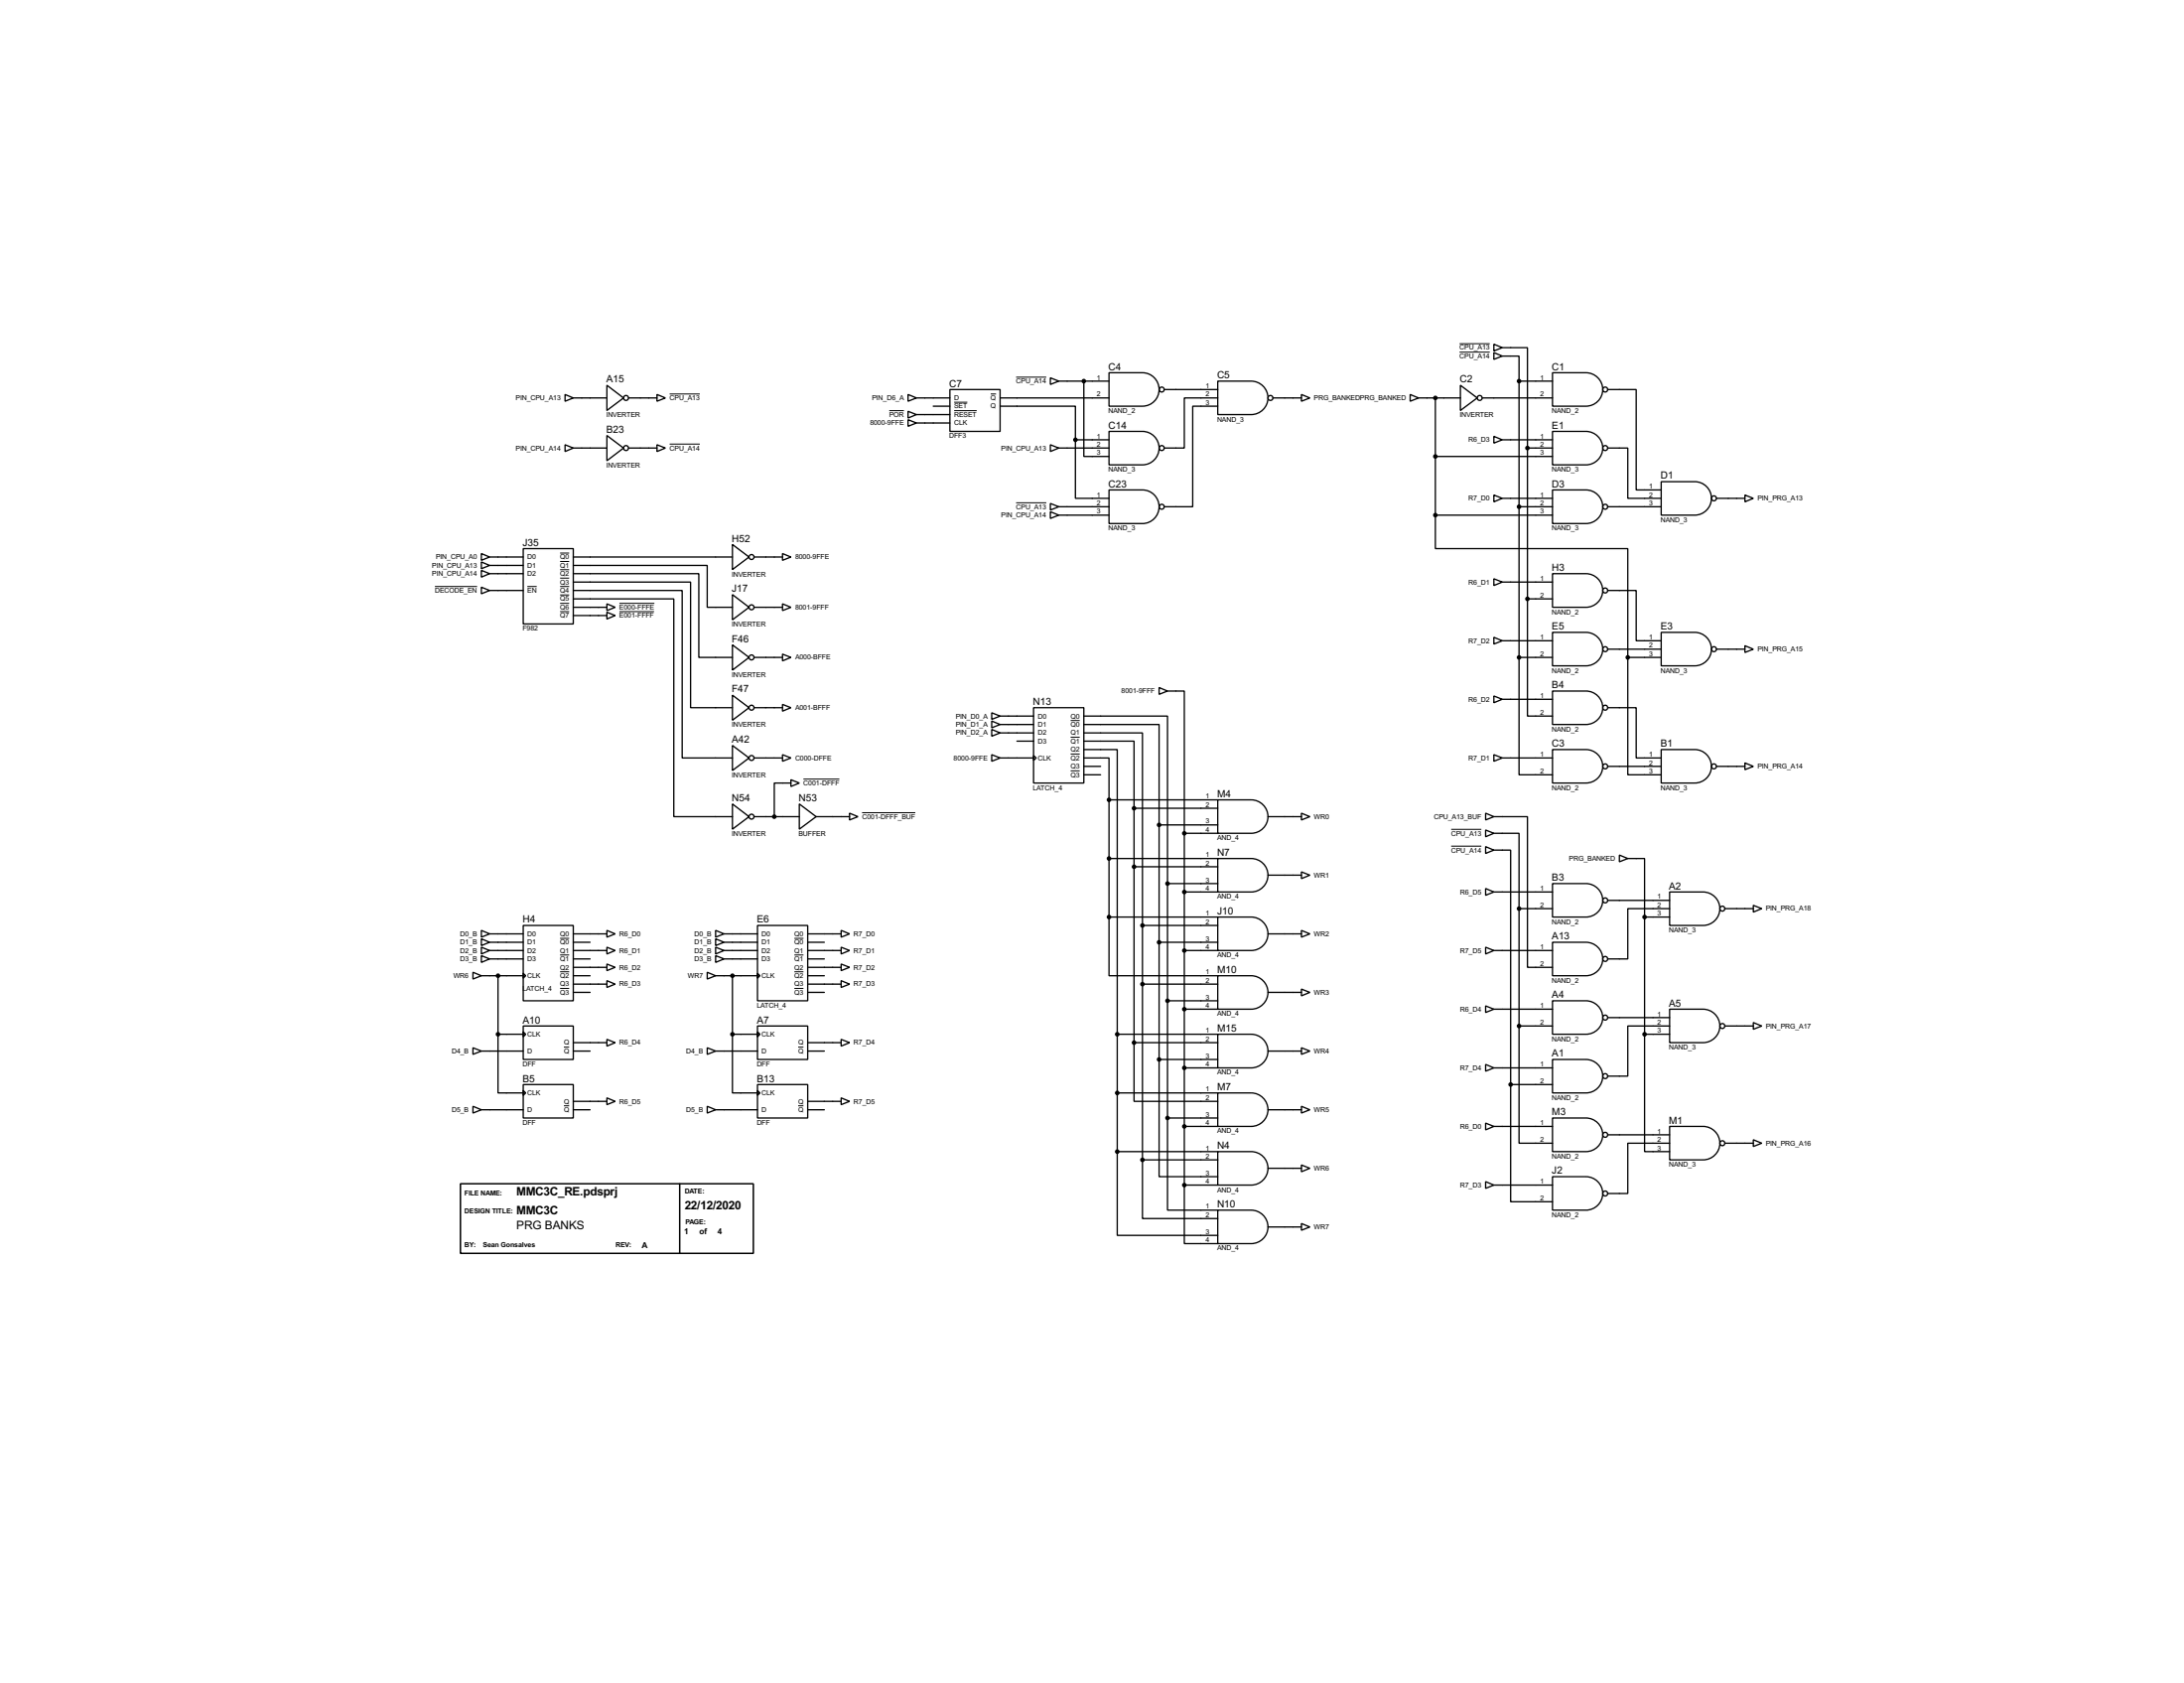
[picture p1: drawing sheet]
<svg xmlns="http://www.w3.org/2000/svg" width="663mm" height="510mm" viewBox="0 0 663 510" stroke-linecap="round" stroke-linejoin="round" font-family="sans-serif">
<g fill="none" stroke="#000" stroke-width=".4">
<path d="M171.5 119.7l2.5 1-2.5 1zM184.2 116.9l5.1 3.8-5.1 3.8zM199.4 119.7l2.6 1-2.6 1zM275.6 119.7l2.6 1-2.6 1zM288.3 118.2h15.3v12.7h-15.3zM318.8 114.6l2.6 1-2.6 1zM321.4 115.6h15.2M329 115.6v22.9h7.6M336.6 113.1h10.2a5.1 5.1 0 0 1 5 5 5.1 5.1 0 0 1-5 5.1h-10.2zM353.4 118.2h16.2M369.6 115.6h10.2a5.1 5.1 0 0 1 5.1 5.1 5.1 5.1 0 0 1-5.1 5.1h-10.2zM395 119.7l2.6 1-2.6 1z"/>
<path d="M428 119.7l2.6 1-2.6 1zM443.3 116.9l5.1 3.8-5.1 3.8zM453.4 107l2.6 1-2.6 1zM453.4 104.4l2.6 1.1-2.6 1zM456 108h5.1v7.6M456 105.5h7.6v30.4M461.1 115.6h10.1M461.1 115.6v83.8M471.2 113.1h10.2a5.1 5.1 0 0 1 5.1 5 5.1 5.1 0 0 1-5.1 5.1h-10.2zM488 118.2h8.6v30.4h7.6M171.5 134.9l2.5 1-2.5 1.1zM174 120.7h10.2"/>
<path d="M174 135.9h10.2M184.2 132.1l5.1 3.8-5.1 3.9zM190.8 120.7h8.6M190.8 135.9h8.6M199.4 134.9l2.6 1-2.6 1.1zM275.6 127.3l2.6 1-2.6 1zM275.6 124.8l2.6 1-2.6 1zM278.2 120.7h10.1M278.2 128.3h10.1M278.2 125.8h10.1M283.3 123.2h5M303.6 123.2h22.8v10.2"/>
<path d="M303.6 120.7h33M318.8 134.9l2.6 1-2.6 1.1zM321.4 135.9h15.2M326.4 133.4v17.8h10.2M326.4 133.4h10.2M336.6 130.9h10.2a5.1 5.1 0 0 1 5 5 5.1 5.1 0 0 1-5 5.1h-10.2zM369.6 120.7h-10.1v15.2h-6.1M369.6 123.2h-7.6v30.5h-8.6M386.4 120.7h8.6M430.6 120.7h12.7M435.7 138.5h35.5M435.7 120.7v35.6"/>
<path d="M449.9 120.7h21.3M453.4 132.4l2.6 1-2.6 1zM456 133.4h15.2M463.6 135.9h7.6M463.6 135.9v45.8M471.2 130.9h10.2a5.1 5.1 0 0 1 5.1 5 5.1 5.1 0 0 1-5.1 5.1h-10.2zM488 135.9h6.1v15.3h10.1M318.8 152.7l2.6 1-2.6 1zM318.8 155.2l2.6 1.1-2.6 1zM321.4 153.7h15.2M321.4 156.3h15.2M336.6 148.6h10.2a5.1 5.1 0 0 1 5 5.1 5.1 5.1 0 0 1-5 5.1h-10.2z"/>
<path d="M435.7 156.3v10.1h58.4v33M435.7 156.3h35.5M453.4 150.2l2.6 1-2.6 1zM456 151.2h15.2M461.1 153.7h10.1M471.2 148.6h10.2a5.1 5.1 0 0 1 5.1 5.1 5.1 5.1 0 0 1-5.1 5.1h-10.2zM488 153.7h16.2M504.2 146.1h10.2a5.1 5.1 0 0 1 5.1 5.1 5.1 5.1 0 0 1-5.1 5.1h-10.2zM521 151.2h8.6M529.6 150.2l2.6 1-2.6 1zM146.1 167.9l2.5 1.1-2.5 1zM146.1 170.5l2.5 1-2.5 1z"/>
<path d="M146.1 173l2.5 1-2.5 1.1zM146.1 178.1l2.5 1-2.5 1zM148.6 169h10.2M148.6 171.5h10.2M148.6 174h10.2M148.6 179.1h10.2M158.8 166.4h15.2v22.9h-15.2zM174 171.5h40.7v12.7h7.6M174 174h38.1v25.4h10.2M174 176.6h35.6v38.1h12.7M174 179.1h33.1v50.8h15.2M174 169h48.3"/>
<path d="M222.3 165.2l5.1 3.8-5.1 3.8zM228.9 169h8.6M237.5 167.9l2.6 1.1-2.6 1zM453.4 175.6l2.6 1-2.6 1zM456 176.6h15.2M471.2 174h10.2a5.1 5.1 0 0 1 5.1 5.1 5.1 5.1 0 0 1-5.1 5.1h-10.2zM488 179.1h8.6v15.3h7.6M174 181.7h30.5v66h17.8M174 184.2h10.2M174 186.7h10.2M184.2 183.2l2.5 1-2.5 1zM184.2 185.7l2.5 1-2.5 1.1z"/>
<path d="M222.3 180.4l5.1 3.8-5.1 3.8zM222.3 195.6l5.1 3.8-5.1 3.9zM228.9 199.4h8.6M228.9 184.2h8.6M237.5 183.2l2.6 1-2.6 1zM237.5 198.4l2.6 1-2.6 1.1zM453.4 193.3l2.6 1.1-2.6 1zM456 194.4h15.2M461.1 199.4v35.6h10.1M461.1 199.4h10.1M463.6 181.7v35.5h7.6M463.6 181.7h7.6"/>
<path d="M471.2 191.8h10.2a5.1 5.1 0 0 1 5.1 5.1 5.1 5.1 0 0 1-5.1 5.1h-10.2zM488 196.9h16.2M494.1 199.4v35.6h10.1M494.1 199.4h10.1M504.2 191.8h10.2a5.1 5.1 0 0 1 5.1 5.1 5.1 5.1 0 0 1-5.1 5.1h-10.2zM521 196.9h8.6M529.6 195.9l2.6 1-2.6 1zM222.3 210.9l5.1 3.8-5.1 3.8zM228.9 214.7h8.6M237.5 213.7l2.6 1-2.6 1zM301 216.2l2.6 1-2.6 1zM301 218.7l2.6 1.1-2.6 1z"/>
<path d="M303.6 217.2h10.1M303.6 219.8h10.1M313.7 214.7h15.3v22.8h-15.3zM329 219.8h22.8v30.4M329 217.2h25.4v50.8M351.8 208.6l2.6 1-2.6 1zM354.4 209.6h5.1v43.2M453.4 211.1l2.6 1-2.6 1.1zM456 212.1h15.2M471.2 209.6h10.2a5.1 5.1 0 0 1 5.1 5.1 5.1 5.1 0 0 1-5.1 5.1h-10.2zM488 214.7h8.6v15.2h7.6M222.3 226.1l5.1 3.8-5.1 3.8z"/>
<path d="M228.9 229.9h8.6M237.5 228.9l2.6 1-2.6 1zM240.1 236.5l2.5 1-2.5 1.1zM240.1 237.5h-5.1v10.2M301 221.3l2.6 1-2.6 1zM301 228.9l2.6 1-2.6 1zM303.6 222.3h10.1M303.6 229.9h10.1M308.7 224.8h5M313.7 229.2l.8 .7-.8 .8zM329 229.9h7.6v12.7M329 224.8h15.2v20.4"/>
<path d="M329 222.3h17.8v58.4M329 227.4h10.1v86.3M329 232.5h5.1M329 235h5.1M453.4 228.9l2.6 1-2.6 1zM456 229.9h15.2M471.2 227.4h10.2a5.1 5.1 0 0 1 5.1 5 5.1 5.1 0 0 1-5.1 5.1h-10.2zM488 232.5h16.2M504.2 227.4h10.2a5.1 5.1 0 0 1 5.1 5 5.1 5.1 0 0 1-5.1 5.1h-10.2zM521 232.5h8.6M529.6 231.4l2.6 1.1-2.6 1zM222.3 243.9l5.1 3.8-5.1 3.8z"/>
<path d="M228.9 247.7h13.7M242.6 243.9l5.1 3.8-5.1 3.8zM247.7 247.7h10.2M257.9 246.7l2.5 1-2.5 1zM336.6 242.6h33M336.6 242.6v35.6M344.2 245.2h25.4M344.2 245.2v71.1M351.8 250.2h17.8M351.8 250.2v71.2M359.5 252.8h10.1M359.5 252.8v106.7"/>
<path d="M369.6 242.6h10.2a5.1 5.1 0 0 1 5.1 5.1 5.1 5.1 0 0 1-5.1 5.1h-10.2zM384.9 247.7h10.1M395 246.7l2.6 1-2.6 1zM450.9 246.7l2.5 1-2.5 1zM450.9 256.8l2.5 1.1-2.5 1zM450.9 251.8l2.5 1-2.5 1zM453.4 247.7h10.2v45.7h7.6M453.4 257.9h5.1v71.1M453.4 252.8h7.7v22.8M491.5 259.4l2.6 1-2.6 1zM336.6 278.2v17.8h33M336.6 278.2h33"/>
<path d="M336.6 260.4h33M344.2 262.9h25.4M354.4 268h15.2M354.4 268v71.1M359.5 270.6h10.1M369.6 260.4h10.2a5.1 5.1 0 0 1 5.1 5.1 5.1 5.1 0 0 1-5.1 5.1h-10.2zM369.6 278.2h10.2a5.1 5.1 0 0 1 5.1 5 5.1 5.1 0 0 1-5.1 5.1h-10.2zM384.9 265.5h10.1M395 264.5l2.6 1-2.6 1zM450.9 269.5l2.5 1.1-2.5 1zM453.4 270.6h17.8M461.1 275.6h10.1"/>
<path d="M461.1 275.6v35.6M471.2 268h10.2a5.1 5.1 0 0 1 5.1 5.1 5.1 5.1 0 0 1-5.1 5.1h-10.2zM488 273.1h18.8M494.1 260.4h5.1v17.8M499.2 278.2h7.6M499.2 278.2v35.5M506.8 270.6h10.1a5.1 5.1 0 0 1 5.1 5 5.1 5.1 0 0 1-5.1 5.1h-10.1zM506.8 275.6h-12.7v15.3h-6.1M523.5 275.6h8.7M532.2 274.6l2.5 1-2.5 1.1zM143.6 294.9l2.5 1.1-2.5 1zM146.1 282.2l2.5 1.1-2.5 1z"/>
<path d="M146.1 284.8l2.5 1-2.5 1zM146.1 287.3l2.5 1-2.5 1.1zM146.1 289.9l2.5 1-2.5 1zM146.1 296h12.7M148.6 283.3h10.2M148.6 285.8h10.2M148.6 288.3h10.2M148.6 290.9h10.2M151.2 296v17.7M158.8 280.7h15.2v22.9h-15.2zM158.8 295.2l.8 .8-.8 .7zM174 298.5h10.2"/>
<path d="M174 283.3h10.2M174 285.8h5.1M174 288.3h10.2M174 290.9h5.1M174 293.4h10.2M174 296h5.1M184.2 282.2l2.5 1.1-2.5 1zM184.2 287.3l2.5 1-2.5 1.1zM184.2 292.4l2.5 1-2.5 1zM184.2 297.5l2.5 1-2.5 1zM214.7 294.9l2.5 1.1-2.5 1zM217.2 282.2l2.6 1.1-2.6 1z"/>
<path d="M217.2 284.8l2.6 1-2.6 1zM217.2 287.3l2.6 1-2.6 1.1zM217.2 289.9l2.6 1-2.6 1zM217.2 296h12.7M219.8 283.3h10.1M219.8 285.8h10.1M219.8 288.3h10.1M219.8 290.9h10.1M222.3 296v17.7M229.9 280.7h15.3v22.9h-15.3zM229.9 295.2l.8 .8-.8 .7zM245.2 298.5h10.1"/>
<path d="M245.2 283.3h10.1M245.2 285.8h5M245.2 288.3h10.1M245.2 290.9h5M245.2 293.4h10.1M245.2 296h5M255.3 282.2l2.6 1.1-2.6 1zM255.3 287.3l2.6 1-2.6 1.1zM255.3 292.4l2.6 1-2.6 1zM255.3 297.5l2.6 1-2.6 1zM346.8 298.5h22.8M346.8 280.7v71.1"/>
<path d="M346.8 280.7h22.8M351.8 285.8h17.8M359.5 288.3h10.1M369.6 296h10.2a5.1 5.1 0 0 1 5.1 5 5.1 5.1 0 0 1-5.1 5.1h-10.2zM384.9 283.3h10.1M395 282.2l2.6 1.1-2.6 1zM450.9 287.3l2.5 1-2.5 1.1zM453.4 288.3h17.8M471.2 285.8h10.2a5.1 5.1 0 0 1 5.1 5.1 5.1 5.1 0 0 1-5.1 5.1h-10.2zM143.6 317.8l2.5 1-2.5 1zM146.1 318.8h12.7M151.2 313.7v17.8h7.6"/>
<path d="M151.2 313.7h7.6M158.8 311.2h15.2v10.2h-15.2zM158.8 313l.8 .7-.8 .8zM174 301h5.1M174 318.8h5.1M174 316.3h10.2M184.2 315.3l2.5 1-2.5 1zM214.7 317.8l2.5 1-2.5 1zM217.2 318.8h12.7M222.3 313.7v17.8h7.6M222.3 313.7h7.6M229.9 311.2h15.3v10.2h-15.3z"/>
<path d="M229.9 313l.8 .7-.8 .8zM245.2 301h5M245.2 318.8h5M245.2 316.3h10.1M255.3 315.3l2.6 1-2.6 1zM339.1 313.7h30.5M339.1 313.7v35.6M344.2 316.3v17.8h25.4M344.2 316.3h25.4M354.4 303.6h15.2M359.5 306.1h10.1M369.6 313.7h10.2a5.1 5.1 0 0 1 5.1 5.1 5.1 5.1 0 0 1-5.1 5.1h-10.2z"/>
<path d="M384.9 301h10.1M384.9 318.8h10.1M395 300l2.6 1-2.6 1.1zM395 317.8l2.6 1-2.6 1zM450.9 305.1l2.5 1-2.5 1zM453.4 306.1h17.8M461.1 311.2v35.6h10.1M461.1 311.2h10.1M471.2 303.6h10.2a5.1 5.1 0 0 1 5.1 5 5.1 5.1 0 0 1-5.1 5.1h-10.2zM488 308.7h18.8M499.2 313.7v35.6h7.6M499.2 313.7h7.6"/>
<path d="M506.8 306.1h10.1a5.1 5.1 0 0 1 5.1 5.1 5.1 5.1 0 0 1-5.1 5.1h-10.1zM506.8 311.2h-12.7v15.2h-6.1M523.5 311.2h8.7M532.2 310.2l2.5 1-2.5 1zM143.6 335.6l2.5 1-2.5 1zM146.1 336.6h12.7M158.8 329h15.2v10.1h-15.2zM158.8 330.8l.8 .7-.8 .8zM174 336.6h5.1M174 334.1h10.2M184.2 333l2.5 1.1-2.5 1zM214.7 335.6l2.5 1-2.5 1z"/>
<path d="M217.2 336.6h12.7M229.9 329h15.3v10.1h-15.3zM229.9 330.8l.8 .7-.8 .8zM245.2 336.6h5M245.2 334.1h10.1M255.3 333l2.6 1.1-2.6 1zM339.1 331.5h30.5M351.8 321.4v35.5h17.8M351.8 321.4h17.8M354.4 339.1v28h15.2M354.4 339.1h15.2M359.5 323.9h10.1"/>
<path d="M369.6 331.5h10.2a5.1 5.1 0 0 1 5.1 5.1 5.1 5.1 0 0 1-5.1 5.1h-10.2zM384.9 336.6h10.1M395 335.6l2.6 1-2.6 1zM450.9 322.9l2.5 1-2.5 1zM453.4 323.9h17.8M458.5 329v35.5h12.7M458.5 329h12.7M471.2 321.4h10.2a5.1 5.1 0 0 1 5.1 5 5.1 5.1 0 0 1-5.1 5.1h-10.2zM471.2 339.1h10.2a5.1 5.1 0 0 1 5.1 5.1 5.1 5.1 0 0 1-5.1 5.1h-10.2zM339.1 349.3v25.4h30.5M339.1 349.3h30.5M346.8 351.8v17.8h22.8"/>
<path d="M346.8 351.8h22.8M359.5 359.5v17.7h10.1M359.5 359.5h10.1M359.5 341.7h10.1M369.6 349.3h10.2a5.1 5.1 0 0 1 5.1 5.1 5.1 5.1 0 0 1-5.1 5.1h-10.2zM384.9 354.4h10.1M395 353.4l2.6 1-2.6 1zM450.9 358.4l2.5 1.1-2.5 1zM450.9 340.7l2.5 1-2.5 1zM453.4 359.5h17.8M453.4 341.7h17.8M471.2 356.9h10.2a5.1 5.1 0 0 1 5.1 5.1 5.1 5.1 0 0 1-5.1 5.1h-10.2z"/>
<path d="M488 344.2h18.8M506.8 341.7h10.1a5.1 5.1 0 0 1 5.1 5 5.1 5.1 0 0 1-5.1 5.1h-10.1zM506.8 346.8h-12.7v15.2h-6.1M523.5 346.8h8.7M532.2 345.7l2.5 1.1-2.5 1zM369.6 367.1h10.2a5.1 5.1 0 0 1 5.1 5 5.1 5.1 0 0 1-5.1 5.1h-10.2zM384.9 372.2h10.1M395 371.1l2.6 1.1-2.6 1z"/>
<circle cx="352.6" cy="118.2" r=".75"/>
<circle cx="487.2" cy="118.2" r=".75"/>
<circle cx="190" cy="120.7" r=".75"/>
<circle cx="190" cy="135.9" r=".75"/>
<circle cx="352.6" cy="135.9" r=".75"/>
<circle cx="385.6" cy="120.7" r=".75"/>
<circle cx="449.1" cy="120.7" r=".75"/>
<circle cx="487.2" cy="135.9" r=".75"/>
<circle cx="352.6" cy="153.7" r=".75"/>
<circle cx="487.2" cy="153.7" r=".75"/>
<circle cx="520.2" cy="151.2" r=".75"/>
<circle cx="228.1" cy="169" r=".75"/>
<circle cx="487.2" cy="179.1" r=".75"/>
<circle cx="228.1" cy="184.2" r=".75"/>
<circle cx="228.1" cy="199.4" r=".75"/>
<circle cx="487.2" cy="196.9" r=".75"/>
<circle cx="520.2" cy="196.9" r=".75"/>
<circle cx="228.1" cy="214.7" r=".75"/>
<circle cx="487.2" cy="214.7" r=".75"/>
<circle cx="228.1" cy="229.9" r=".75"/>
<circle cx="487.2" cy="232.5" r=".75"/>
<circle cx="520.2" cy="232.5" r=".75"/>
<circle cx="228.1" cy="247.7" r=".75"/>
<circle cx="487.2" cy="273.1" r=".75"/>
<circle cx="522.7" cy="275.6" r=".75"/>
<circle cx="487.2" cy="290.9" r=".75"/>
<circle cx="487.2" cy="308.7" r=".75"/>
<circle cx="522.7" cy="311.2" r=".75"/>
<circle cx="487.2" cy="326.4" r=".75"/>
<circle cx="487.2" cy="344.2" r=".75"/>
<circle cx="522.7" cy="346.8" r=".75"/>
<circle cx="487.2" cy="362" r=".75"/>
</g>
<g fill="none" stroke="#000" stroke-width=".3">
<path d="M203.3 119.5h9.1M300.7 119.5h1.6M308.4 114.4h9.2M443 106.8h9.2M443 104.3h9.2M203.3 134.7h9.1M269.9 124.6h4.5M289.6 124.6h6.9M289.6 122h4M308.4 152.5h9.2M132 177.9h12.8M160.1 177.9h2.8"/>
<path d="M170 167.8h2.8M170 170.3h2.8M170 175.4h2.8M170 177.9h2.8M170 172.8h2.8M170 180.5h2.8M170 183h2.8M170 185.5h2.8M188 183h10.6M188 185.5h10.5M325 218.6h2.7M243.9 236.3h10.9"/>
<path d="M325 223.6h2.7M325 228.7h2.7M325 233.8h2.7M261.7 246.5h16.1M440.5 256.7h9.1M440.5 251.6h9.1M170 284.6h2.8M170 289.7h2.8M170 294.8h2.8M170 299.8h2.8M241.1 284.6h2.8M241.1 289.7h2.8"/>
<path d="M241.1 294.8h2.8M241.1 299.8h2.8M171.2 317.6h1.6M242.3 317.6h1.6M171.2 335.4h1.6M242.3 335.4h1.6"/>
</g>
<g fill="#000" stroke="#000" stroke-width=".4">
<circle cx="328.9" cy="115.6" r=".5"/>
<circle cx="461" cy="115.6" r=".5"/>
<circle cx="326.4" cy="133.4" r=".5"/>
<circle cx="435.6" cy="120.7" r=".5"/>
<circle cx="435.6" cy="138.5" r=".5"/>
<circle cx="463.6" cy="135.9" r=".5"/>
<circle cx="435.6" cy="156.3" r=".5"/>
<circle cx="461" cy="153.7" r=".5"/>
<circle cx="461" cy="199.4" r=".5"/>
<circle cx="463.6" cy="181.7" r=".5"/>
<circle cx="494" cy="199.4" r=".5"/>
<circle cx="235" cy="247.7" r=".5"/>
<circle cx="336.6" cy="242.6" r=".5"/>
<circle cx="344.2" cy="245.2" r=".5"/>
<circle cx="351.8" cy="250.2" r=".5"/>
<circle cx="359.4" cy="252.8" r=".5"/>
<circle cx="336.6" cy="278.2" r=".5"/>
<circle cx="336.6" cy="260.4" r=".5"/>
<circle cx="344.2" cy="262.9" r=".5"/>
<circle cx="354.3" cy="268" r=".5"/>
<circle cx="359.4" cy="270.6" r=".5"/>
<circle cx="461" cy="275.6" r=".5"/>
<circle cx="499.1" cy="278.2" r=".5"/>
<circle cx="151.1" cy="296" r=".5"/>
<circle cx="222.3" cy="296" r=".5"/>
<circle cx="346.7" cy="280.7" r=".5"/>
<circle cx="346.7" cy="298.5" r=".5"/>
<circle cx="351.8" cy="285.8" r=".5"/>
<circle cx="359.4" cy="288.3" r=".5"/>
<circle cx="151.1" cy="313.7" r=".5"/>
<circle cx="222.3" cy="313.7" r=".5"/>
<circle cx="339.1" cy="313.7" r=".5"/>
<circle cx="344.2" cy="316.3" r=".5"/>
<circle cx="354.3" cy="303.6" r=".5"/>
<circle cx="359.4" cy="306.1" r=".5"/>
<circle cx="461" cy="311.2" r=".5"/>
<circle cx="499.1" cy="313.7" r=".5"/>
<circle cx="339.1" cy="331.5" r=".5"/>
<circle cx="351.8" cy="321.4" r=".5"/>
<circle cx="354.3" cy="339.1" r=".5"/>
<circle cx="359.4" cy="323.9" r=".5"/>
<circle cx="458.5" cy="329" r=".5"/>
<circle cx="339.1" cy="349.3" r=".5"/>
<circle cx="346.7" cy="351.8" r=".5"/>
<circle cx="359.4" cy="359.5" r=".5"/>
<circle cx="359.4" cy="341.7" r=".5"/>
</g>
<path d="M139.8 359.1h88.9v21.1h-88.9zM206.3 359.1v21.1" fill="none" stroke="#000" stroke-width=".45"/>
<g font-size="4">
<text x="156.8" y="362.7">MMC3C_RE.pdsprj</text>
<text x="156.8" y="368.4">MMC3C</text>
<text x="207.8" y="366.7">22/12/2020</text>
<text x="156.8" y="372.8">PRG BANKS</text>
</g>
<g font-size="3.4">
<text x="336.4" y="112.2">C4</text>
<text x="471" y="112.2">C1</text>
<text x="184" y="116.1">A15</text>
<text x="288.1" y="117.4">C7</text>
<text x="369.4" y="114.8">C5</text>
<text x="443.1" y="116.1">C2</text>
<text x="184" y="131.3">B23</text>
<text x="336.4" y="130.1">C14</text>
<text x="471" y="130.1">E1</text>
<text x="336.4" y="147.8">C23</text>
<text x="471" y="147.8">D3</text>
<text x="504" y="145.3">D1</text>
<text x="158.6" y="165.6">J35</text>
<text x="222.1" y="164.4">H52</text>
<text x="471" y="173.2">H3</text>
<text x="222.1" y="179.6">J17</text>
<text x="471" y="191">E5</text>
<text x="504" y="191">E3</text>
<text x="222.1" y="194.8">F46</text>
<text x="471" y="208.8">B4</text>
<text x="222.1" y="210.1">F47</text>
<text x="313.5" y="213.9">N13</text>
<text x="222.1" y="225.3">A42</text>
<text x="471" y="226.6">C3</text>
<text x="504" y="226.6">B1</text>
<text x="222.1" y="243.1">N54</text>
<text x="242.4" y="243.1">N53</text>
<text x="369.4" y="241.8">M4</text>
<text x="369.4" y="259.6">N7</text>
<text x="471" y="267.2">B3</text>
<text x="506.6" y="269.8">A2</text>
<text x="158.6" y="279.9">H4</text>
<text x="229.7" y="279.9">E6</text>
<text x="369.4" y="277.4">J10</text>
<text x="471" y="285">A13</text>
<text x="369.4" y="295.2">M10</text>
<text x="471" y="302.8">A4</text>
<text x="506.6" y="305.3">A5</text>
<text x="158.6" y="310.4">A10</text>
<text x="229.7" y="310.4">A7</text>
<text x="369.4" y="312.9">M15</text>
<text x="471" y="320.6">A1</text>
<text x="158.6" y="328.2">B5</text>
<text x="229.7" y="328.2">B13</text>
<text x="369.4" y="330.7">M7</text>
<text x="471" y="338.3">M3</text>
<text x="506.6" y="340.9">M1</text>
<text x="369.4" y="348.5">N4</text>
<text x="471" y="356.1">J2</text>
<text x="369.4" y="366.3">N10</text>
</g>
<g font-size="2.8">
<text x="207.7" y="374.4">1</text>
<text x="212.3" y="374.4">of</text>
<text x="217.8" y="374.4">4</text>
<text x="194.7" y="378.5">A</text>
</g>
<g font-size="2.4">
<text x="443" y="106.2">CPU_A13</text>
<text x="443" y="108.7">CPU_A14</text>
<text x="308.4" y="116.3">CPU_A14</text>
<text x="332.9" y="115.2">1</text>
<text x="365.9" y="117.8">1</text>
<text x="467.5" y="115.2">1</text>
<text x="156.6" y="121.4">PIN_CPU_A13</text>
<text x="203.3" y="121.4">CPU_A13</text>
<text x="264.7" y="121.4">PIN_D6_A</text>
<text x="289.6" y="123.9">SET</text>
<text x="289.6" y="121.4">D</text>
<text x="300.7" y="121.4">Q</text>
<text x="300.7" y="123.9">Q</text>
<text x="332.9" y="120.3">2</text>
<text x="336.4" y="125.3">NAND_2</text>
<text x="365.9" y="120.3">2</text>
<text x="365.9" y="122.8">3</text>
<text x="398.8" y="121.4">PRG_BANKEDPRG_BANKED</text>
<text x="467.5" y="120.3">2</text>
<text x="471" y="125.3">NAND_2</text>
<text x="184" y="126.6">INVERTER</text>
<text x="264.1" y="129">8000-9FFE</text>
<text x="269.9" y="126.4">POR</text>
<text x="289.6" y="126.4">RESET</text>
<text x="289.6" y="129">CLK</text>
<text x="369.4" y="127.8">NAND_3</text>
<text x="443.1" y="126.6">INVERTER</text>
<text x="156.6" y="136.6">PIN_CPU_A14</text>
<text x="203.3" y="136.6">CPU_A14</text>
<text x="288.1" y="133">DFF3</text>
<text x="303.9" y="136.6">PIN_CPU_A13</text>
<text x="332.9" y="133">1</text>
<text x="332.9" y="135.5">2</text>
<text x="445.7" y="134.1">R6_D3</text>
<text x="467.5" y="133">1</text>
<text x="467.5" y="135.5">2</text>
<text x="184" y="141.8">INVERTER</text>
<text x="332.9" y="138.1">3</text>
<text x="336.4" y="143.1">NAND_3</text>
<text x="467.5" y="138.1">3</text>
<text x="471" y="143.1">NAND_3</text>
<text x="500.6" y="148.2">1</text>
<text x="308.4" y="154.4">CPU_A13</text>
<text x="332.9" y="150.8">1</text>
<text x="332.9" y="153.3">2</text>
<text x="332.9" y="155.9">3</text>
<text x="445.7" y="151.9">R7_D0</text>
<text x="467.5" y="150.8">1</text>
<text x="467.5" y="153.3">2</text>
<text x="467.5" y="155.9">3</text>
<text x="500.6" y="150.8">2</text>
<text x="500.6" y="153.3">3</text>
<text x="533.5" y="151.9">PIN_PRG_A13</text>
<text x="303.9" y="157">PIN_CPU_A14</text>
<text x="336.4" y="160.9">NAND_3</text>
<text x="471" y="160.9">NAND_3</text>
<text x="504" y="158.4">NAND_3</text>
<text x="131.2" y="172.2">PIN_CPU_A13</text>
<text x="132.3" y="169.7">PIN_CPU_A0</text>
<text x="160.1" y="169.7">D0</text>
<text x="160.1" y="172.2">D1</text>
<text x="170" y="169.7">Q0</text>
<text x="170" y="172.2">Q1</text>
<text x="241.4" y="169.7">8000-9FFE</text>
<text x="131.2" y="174.7">PIN_CPU_A14</text>
<text x="132" y="179.8">DECODE_EN</text>
<text x="160.1" y="174.7">D2</text>
<text x="160.1" y="179.8">EN</text>
<text x="170" y="177.3">Q3</text>
<text x="170" y="179.8">Q4</text>
<text x="170" y="174.7">Q2</text>
<text x="222.1" y="174.9">INVERTER</text>
<text x="445.7" y="177.3">R6_D1</text>
<text x="467.5" y="176.2">1</text>
<text x="170" y="182.4">Q5</text>
<text x="170" y="184.9">Q6</text>
<text x="188" y="184.9">E000-FFFE</text>
<text x="241.4" y="184.9">8001-9FFF</text>
<text x="467.5" y="181.3">2</text>
<text x="158.6" y="191.4">F982</text>
<text x="170" y="187.4">Q7</text>
<text x="188" y="187.4">E001-FFFF</text>
<text x="222.1" y="190.1">INVERTER</text>
<text x="471" y="186.3">NAND_2</text>
<text x="445.7" y="195.1">R7_D2</text>
<text x="467.5" y="194">1</text>
<text x="500.6" y="194">1</text>
<text x="500.6" y="196.5">2</text>
<text x="533.5" y="197.6">PIN_PRG_A15</text>
<text x="241.4" y="200.1">A000-BFFE</text>
<text x="467.5" y="199">2</text>
<text x="500.6" y="199">3</text>
<text x="222.1" y="205.4">INVERTER</text>
<text x="471" y="204.1">NAND_2</text>
<text x="504" y="204.1">NAND_3</text>
<text x="241.4" y="215.4">A001-BFFF</text>
<text x="340.4" y="210.3">8001-9FFF</text>
<text x="445.7" y="212.8">R6_D2</text>
<text x="467.5" y="211.7">1</text>
<text x="222.1" y="220.6">INVERTER</text>
<text x="290.1" y="217.9">PIN_D0_A</text>
<text x="290.1" y="220.5">PIN_D1_A</text>
<text x="315" y="217.9">D0</text>
<text x="315" y="220.5">D1</text>
<text x="325" y="217.9">Q0</text>
<text x="325" y="220.5">Q0</text>
<text x="467.5" y="216.8">2</text>
<text x="471" y="221.9">NAND_2</text>
<text x="290.1" y="223">PIN_D2_A</text>
<text x="315" y="223">D2</text>
<text x="315" y="225.5">D3</text>
<text x="325" y="223">Q1</text>
<text x="325" y="225.5">Q1</text>
<text x="241.4" y="230.6">C000-DFFE</text>
<text x="289.5" y="230.6">8000-9FFE</text>
<text x="315" y="230.6">CLK</text>
<text x="325" y="228.1">Q2</text>
<text x="325" y="233.2">Q3</text>
<text x="325" y="230.6">Q2</text>
<text x="445.7" y="230.6">R7_D1</text>
<text x="467.5" y="229.5">1</text>
<text x="500.6" y="229.5">1</text>
<text x="500.6" y="232.1">2</text>
<text x="533.5" y="233.2">PIN_PRG_A14</text>
<text x="222.1" y="235.8">INVERTER</text>
<text x="243.9" y="238.2">C001-DFFF</text>
<text x="313.5" y="239.6">LATCH_4</text>
<text x="325" y="235.7">Q3</text>
<text x="467.5" y="234.6">2</text>
<text x="471" y="239.6">NAND_2</text>
<text x="500.6" y="234.6">3</text>
<text x="504" y="239.6">NAND_3</text>
<text x="365.9" y="242.2">1</text>
<text x="365.9" y="244.8">2</text>
<text x="261.7" y="248.4">C001-DFFF_BUF</text>
<text x="365.9" y="249.8">3</text>
<text x="398.8" y="248.4">WR0</text>
<text x="435.2" y="248.4">CPU_A13_BUF</text>
<text x="222.1" y="253.6">INVERTER</text>
<text x="242.4" y="253.6">BUFFER</text>
<text x="365.9" y="252.4">4</text>
<text x="369.4" y="254.9">AND_4</text>
<text x="440.5" y="253.5">CPU_A13</text>
<text x="365.9" y="260">1</text>
<text x="365.9" y="262.5">2</text>
<text x="440.5" y="258.6">CPU_A14</text>
<text x="476.3" y="261.1">PRG_BANKED</text>
<text x="365.9" y="267.6">3</text>
<text x="398.8" y="266.2">WR1</text>
<text x="365.9" y="270.2">4</text>
<text x="369.4" y="272.7">AND_4</text>
<text x="443.2" y="271.3">R6_D5</text>
<text x="467.5" y="270.2">1</text>
<text x="467.5" y="275.2">2</text>
<text x="503.1" y="272.7">1</text>
<text x="503.1" y="275.2">2</text>
<text x="365.9" y="277.8">1</text>
<text x="365.9" y="280.3">2</text>
<text x="471" y="280.3">NAND_2</text>
<text x="503.1" y="277.8">3</text>
<text x="536" y="276.3">PIN_PRG_A18</text>
<text x="139.7" y="284">D0_B</text>
<text x="139.7" y="286.5">D1_B</text>
<text x="160.1" y="284">D0</text>
<text x="160.1" y="286.5">D1</text>
<text x="170" y="284">Q0</text>
<text x="170" y="286.5">Q0</text>
<text x="188" y="284">R6_D0</text>
<text x="210.8" y="284">D0_B</text>
<text x="210.8" y="286.5">D1_B</text>
<text x="231.2" y="284">D0</text>
<text x="231.2" y="286.5">D1</text>
<text x="241.1" y="284">Q0</text>
<text x="241.1" y="286.5">Q0</text>
<text x="259.1" y="284">R7_D0</text>
<text x="365.9" y="285.4">3</text>
<text x="365.9" y="287.9">4</text>
<text x="398.8" y="284">WR2</text>
<text x="467.5" y="287.9">1</text>
<text x="506.6" y="282.8">NAND_3</text>
<text x="139.7" y="289">D2_B</text>
<text x="139.7" y="291.6">D3_B</text>
<text x="160.1" y="289">D2</text>
<text x="160.1" y="291.6">D3</text>
<text x="170" y="289">Q1</text>
<text x="170" y="291.6">Q1</text>
<text x="188" y="289">R6_D1</text>
<text x="210.8" y="289">D2_B</text>
<text x="210.8" y="291.6">D3_B</text>
<text x="231.2" y="289">D2</text>
<text x="231.2" y="291.6">D3</text>
<text x="241.1" y="289">Q1</text>
<text x="241.1" y="291.6">Q1</text>
<text x="259.1" y="289">R7_D1</text>
<text x="369.4" y="290.4">AND_4</text>
<text x="443.2" y="289">R7_D5</text>
<text x="467.5" y="293">2</text>
<text x="137.6" y="296.7">WR6</text>
<text x="160.1" y="296.7">CLK</text>
<text x="170" y="294.1">Q2</text>
<text x="170" y="299.2">Q3</text>
<text x="170" y="296.7">Q2</text>
<text x="188" y="294.1">R6_D2</text>
<text x="188" y="299.2">R6_D3</text>
<text x="208.8" y="296.7">WR7</text>
<text x="231.2" y="296.7">CLK</text>
<text x="241.1" y="294.1">Q2</text>
<text x="241.1" y="299.2">Q3</text>
<text x="241.1" y="296.7">Q2</text>
<text x="259.1" y="294.1">R7_D2</text>
<text x="259.1" y="299.2">R7_D3</text>
<text x="365.9" y="295.6">1</text>
<text x="365.9" y="298.1">2</text>
<text x="471" y="298.1">NAND_2</text>
<text x="158.6" y="300.6">LATCH_4</text>
<text x="170" y="301.7">Q3</text>
<text x="229.7" y="305.7">LATCH_4</text>
<text x="241.1" y="301.7">Q3</text>
<text x="365.9" y="303.2">3</text>
<text x="365.9" y="305.7">4</text>
<text x="398.8" y="301.7">WR3</text>
<text x="467.5" y="305.7">1</text>
<text x="369.4" y="308.2">AND_4</text>
<text x="443.2" y="306.8">R6_D4</text>
<text x="467.5" y="310.8">2</text>
<text x="503.1" y="308.3">1</text>
<text x="503.1" y="310.8">2</text>
<text x="536" y="311.9">PIN_PRG_A17</text>
<text x="160.1" y="314.4">CLK</text>
<text x="171.2" y="317">Q</text>
<text x="188" y="317">R6_D4</text>
<text x="231.2" y="314.4">CLK</text>
<text x="242.3" y="317">Q</text>
<text x="259.1" y="317">R7_D4</text>
<text x="365.9" y="313.3">1</text>
<text x="365.9" y="315.9">2</text>
<text x="471" y="315.8">NAND_2</text>
<text x="503.1" y="313.3">3</text>
<text x="137.1" y="319.5">D4_B</text>
<text x="158.6" y="323.5">DFF</text>
<text x="160.1" y="319.5">D</text>
<text x="171.2" y="319.5">Q</text>
<text x="208.3" y="319.5">D4_B</text>
<text x="229.7" y="323.5">DFF</text>
<text x="231.2" y="319.5">D</text>
<text x="242.3" y="319.5">Q</text>
<text x="365.9" y="321">3</text>
<text x="365.9" y="323.5">4</text>
<text x="398.8" y="319.5">WR4</text>
<text x="467.5" y="323.5">1</text>
<text x="506.6" y="318.4">NAND_3</text>
<text x="369.4" y="326">AND_4</text>
<text x="443.2" y="324.6">R7_D4</text>
<text x="467.5" y="328.6">2</text>
<text x="160.1" y="332.2">CLK</text>
<text x="171.2" y="334.8">Q</text>
<text x="188" y="334.8">R6_D5</text>
<text x="231.2" y="332.2">CLK</text>
<text x="242.3" y="334.8">Q</text>
<text x="259.1" y="334.8">R7_D5</text>
<text x="365.9" y="331.1">1</text>
<text x="365.9" y="333.7">2</text>
<text x="471" y="333.6">NAND_2</text>
<text x="137.1" y="337.3">D5_B</text>
<text x="158.6" y="341.2">DFF</text>
<text x="160.1" y="337.3">D</text>
<text x="171.2" y="337.3">Q</text>
<text x="208.3" y="337.3">D5_B</text>
<text x="229.7" y="341.2">DFF</text>
<text x="231.2" y="337.3">D</text>
<text x="242.3" y="337.3">Q</text>
<text x="365.9" y="338.7">3</text>
<text x="365.9" y="341.3">4</text>
<text x="398.8" y="337.3">WR5</text>
<text x="467.5" y="341.3">1</text>
<text x="369.4" y="343.8">AND_4</text>
<text x="443.2" y="342.4">R6_D0</text>
<text x="467.5" y="346.4">2</text>
<text x="503.1" y="343.8">1</text>
<text x="503.1" y="346.4">2</text>
<text x="536" y="347.5">PIN_PRG_A16</text>
<text x="365.9" y="348.9">1</text>
<text x="365.9" y="351.4">2</text>
<text x="471" y="351.4">NAND_2</text>
<text x="503.1" y="348.9">3</text>
<text x="506.6" y="353.9">NAND_3</text>
<text x="365.9" y="356.5">3</text>
<text x="365.9" y="359.1">4</text>
<text x="398.8" y="355.1">WR6</text>
<text x="467.5" y="359.1">1</text>
<text x="141" y="362.5">FILE NAME:</text>
<text x="207.8" y="361.9">DATE:</text>
<text x="369.4" y="361.6">AND_4</text>
<text x="443.2" y="360.2">R7_D3</text>
<text x="467.5" y="364.1">2</text>
<text x="141" y="367.9">DESIGN TITLE:</text>
<text x="208.1" y="371.4">PAGE:</text>
<text x="365.9" y="366.7">1</text>
<text x="365.9" y="369.2">2</text>
<text x="471" y="369.2">NAND_2</text>
<text x="365.9" y="374.3">3</text>
<text x="365.9" y="376.8">4</text>
<text x="398.8" y="372.9">WR7</text>
<text x="141" y="378.2">BY:</text>
<text x="146.6" y="378.2">Sean Gonsalves</text>
<text x="186.9" y="378.3">REV:</text>
<text x="369.4" y="379.3">AND_4</text>
</g>
</svg>
